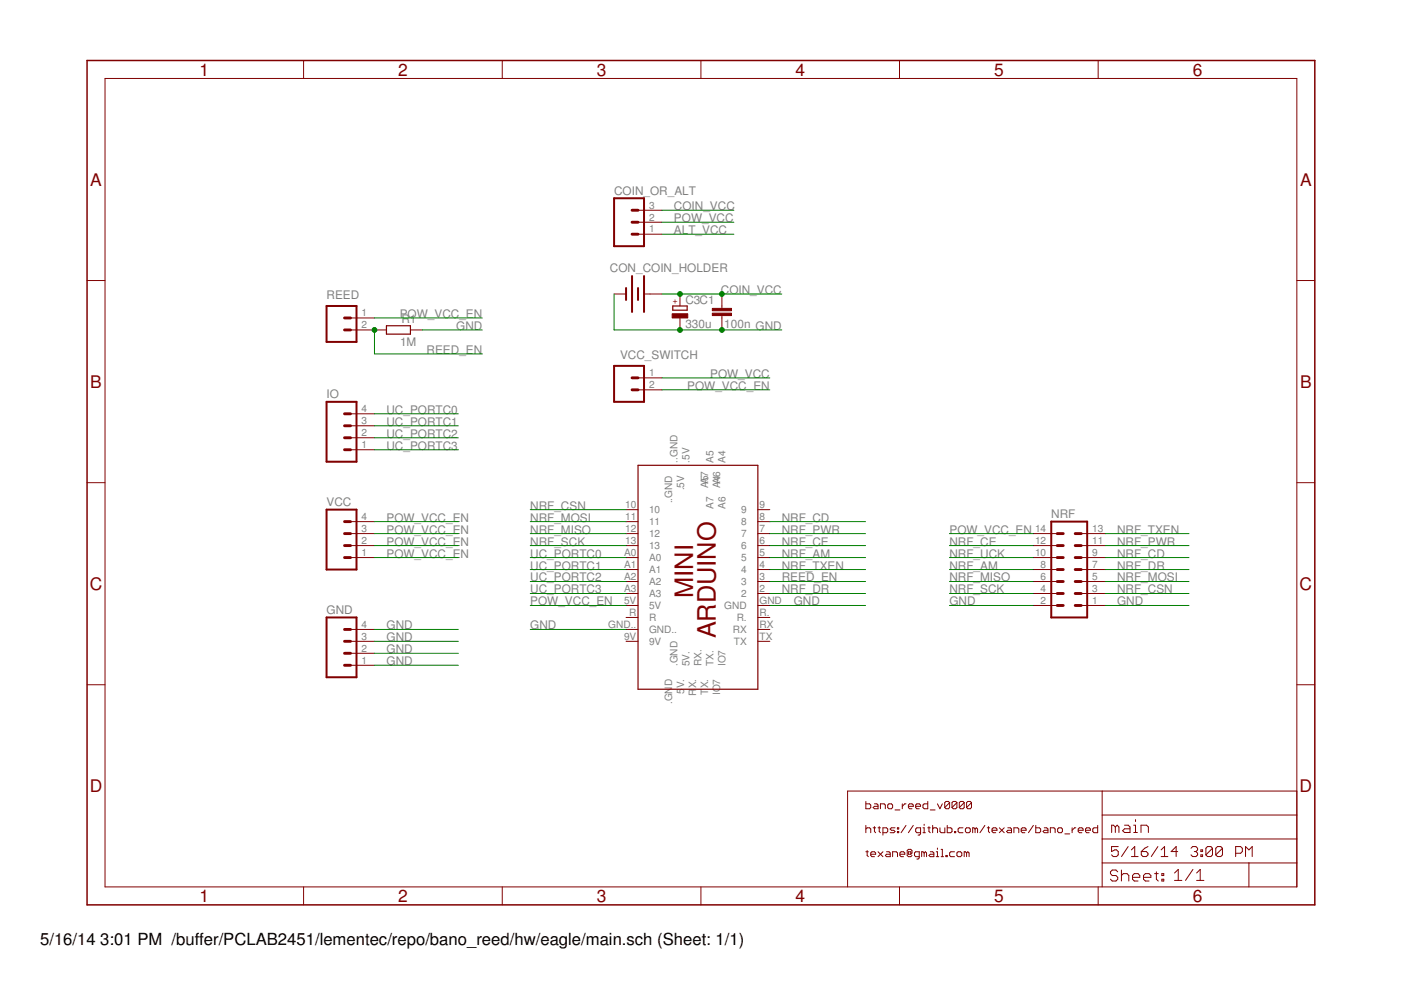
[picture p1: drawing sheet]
<svg xmlns="http://www.w3.org/2000/svg" width="297mm" height="210mm" viewBox="0 0 297 210" stroke-linecap="round" stroke-linejoin="round" font-family="sans-serif">
<g fill="none" stroke="#800000" stroke-width=".21">
<path d="M22.3 16.6h252.7v171.4h-252.7zM64.4 12.8v3.8M106.5 12.8v3.8M148.6 12.8v3.8M190.7 12.8v3.8M232.8 12.8v3.8M18.5 59.5h3.8M135.3 49.7h5.1M135.3 47.1h5.1M135.3 44.6h5.1M275 59.5h3.8M74.3 70h7.6"/>
<path d="M74.3 67.4h5.1M87 70h2.6M130.2 62.3h2.5M136.8 62.3h3.6M144.2 62.3v2.6M144.2 67.4v2.6M153.1 62.3v3.1M153.1 66.9v3.1M74.3 95.4h5.1M74.3 92.8h5.1M74.3 90.3h5.1M74.3 87.7h5.1"/>
<path d="M135.3 80.1h5.1M135.3 82.7h5.1M18.5 102.3h3.8M74.3 115.7h5.1M74.3 113.1h5.1M74.3 110.6h5.1M74.3 118.2h5.1M132.7 115.7h2.6M132.7 113.1h2.6M132.7 110.6h2.6M132.7 108.1h2.6M132.7 118.2h2.6"/>
<path d="M160.7 115.7h2.5M160.7 113.1h2.5M160.7 110.6h2.5M160.7 108.1h2.5M160.7 118.2h2.5M219.1 115.7h5.1M219.1 113.1h5.1M219.1 118.2h5.1M229.2 115.7h5.1M229.2 113.1h5.1M229.2 118.2h5.1M275 102.3h3.8"/>
<path d="M74.3 136h5.1M74.3 133.5h5.1M74.3 138.5h5.1M132.7 136h2.6M132.7 133.5h2.6M132.7 128.4h2.6M132.7 130.9h2.6M132.7 125.8h2.6M132.7 123.3h2.6M132.7 120.8h2.6M160.7 136h2.5M160.7 133.5h2.5"/>
<path d="M160.7 128.4h2.5M160.7 130.9h2.5M160.7 125.8h2.5M160.7 123.3h2.5M160.7 120.8h2.5M219.1 128.4h5.1M219.1 125.8h5.1M219.1 123.3h5.1M219.1 120.8h5.1M229.2 128.4h5.1M229.2 125.8h5.1M229.2 123.3h5.1"/>
<path d="M229.2 120.8h5.1M18.5 145.2h3.8M74.3 141.1h5.1M275 145.2h3.8M183.6 169.9v1.6h.8l.2-.3v-.5l-.2-.3h-.8M183.6 175v1.6M183.6 175.8l.3-.3h.5l.2 .3v.8M185.1 175.5h.6M185.4 170.4h.5l.3 .3v.8h-.8l-.3-.3 .3-.2h.8M185.4 175.3v1l.3 .3M186.2 175.5h.5M186.4 175.3v1l.3 .3"/>
<path d="M186.7 171.5v-1.1h.8l.2 .3v.8M187.2 176.6h.8l.2-.3v-.5l-.2-.3h-.8v1.6M188.2 170.7l.3-.3h.5l.3 .3v.5l-.3 .3h-.5l-.3-.3zM189.8 171.7h1M189.8 175.5h-.8l-.3 .3 .3 .2h.5l.3 .3-.3 .3h-.8M190.3 175.5h.2v.3h-.2zM190.3 176.3h.2v.3h-.2zM191.3 170.4v1.1M192.1 170.4h-.3l-.5 .6M192.1 175l-1 1.6M192.6 171h1v-.3l-.2-.3h-.6l-.2 .3v.5l.2 .3h.6M193.6 175l-1 1.6"/>
<path d="M194.1 171h1.1v-.3l-.3-.3h-.5l-.3 .3v.5l.3 .3h.5M195.2 176.6h-.8l-.3-.3v-.5l.3-.3h.8v1.3l-.3 .3h-.3M195.7 175.5h.2v1.1M195.7 176.6h.5M195.9 174.8v.2M196.7 169.9v1.6h-.8l-.2-.3v-.5l.2-.3h.8M196.7 175.5h.5M197 175.3v1l.2 .3M197.2 171.7h1M197.7 175.8l.3-.3h.5l.3 .3v.8M197.7 175v1.6M198.8 170.4l.5 1.1 .5-1.1"/>
<path d="M198.8 179.8v.3M199.3 175.5v.8l.2 .3h.8v-1.1M200.8 175v1.6h.8l.2-.3v-.5l-.2-.3h-.8M201.3 170.2v1l-.2 .3h-.5l-.3-.3M201.3 170.2l-.2-.3h-.5l-.3 .3v1M201.3 170.2l-1 1M202.4 176.3h.2v.3h-.2zM202.9 170.2v1l-.3 .3h-.5l-.3-.3M202.9 170.2l-.3-.3h-.5l-.3 .3v1M202.9 170.2l-1.1 1M204.2 175.5h-.8l-.3 .3v.5l.3 .3h.8M204.4 170.2v1l-.2 .3h-.6l-.2-.3"/>
<path d="M204.4 170.2l-.2-.3h-.6l-.2 .3v1M204.4 170.2l-1 1M204.9 175.5h.6l.2 .3v.5l-.2 .3h-.6l-.2-.3v-.5zM206 170.2v1l-.3 .3h-.5l-.3-.3M206 170.2l-.3-.3h-.5l-.3 .3v1M206 170.2l-1.1 1M206.7 175.8l-.2-.3h-.3v1.1M206.7 175.8v.8M206.7 175.8l.3-.3 .3 .3v.8M208.8 175l-1 1.6M209.3 175.5h.5M209.6 175.3v1l.2 .3"/>
<path d="M210.3 176h1.1v-.2l-.3-.3h-.5l-.3 .3v.5l.3 .3h.5M211.9 175.5l1 1.1M212.9 175.5l-1 1.1M213.7 175.5h.5l.3 .3v.8h-.8l-.3-.3 .3-.3h.8M215 176.6v-1.1h.8l.2 .3v.8M216.5 176h1.1v-.2l-.3-.3h-.5l-.3 .3v.5l.3 .3h.5M219.1 175l-1 1.6M219.6 175v1.6h.8l.2-.3v-.5l-.2-.3h-.8M221.4 175.5h.5l.3 .3v.8h-.8l-.3-.3 .3-.3h.8M222.7 176.6v-1.1h.8l.2 .3v.8M224.5 175.5h.5l.3 .3v.5l-.3 .3h-.5l-.3-.3v-.5zM225.8 176.8h1"/>
<path d="M227.3 175.5v1.1M228.1 175.5h-.3l-.5 .5M228.6 176h1v-.2l-.2-.3h-.5l-.3 .3v.5l.3 .3h.5M230.1 176h1.1v-.2l-.3-.3h-.5l-.3 .3v.5l.3 .3h.5M232.7 175v1.6h-.8l-.2-.3v-.5l.2-.3h.8M233.7 167.7v20.3M233.7 177.9h41.3M233.7 172.8h41.3M236.5 175.3l-.4-.3h-.4v1.5M236.5 175.3v1.2M236.5 175.3l.4-.3 .3 .3v1.2M237.1 179.5h-1.4v1.1l.7-.4h.3l.4 .4v.7l-.4 .3h-.7l-.3-.3"/>
<path d="M238.4 175h.8l.4 .3v1.2h-1.2l-.4-.4 .4-.4h1.2M239.2 179.5l-1.4 2.1M240.4 175h.3v1.5M240.4 176.5h.8M240.7 173.8v.4M241.9 176.5v-1.5h1.2l.4 .3v1.2M243.4 179.5l-.7 .4-.7 .7M245.5 179.5l-1.4 2.1M252.5 179.9l.4-.4h.7l.3 .4v.3l-.3 .4M257.1 179.9l-.4-.4h-.7l-.3 .4v1.4M257.1 179.9v1.4l-.4 .3h-.7l-.3-.3M257.1 179.9l-1.4 1.4"/>
<path d="M259.2 179.9l-.4-.4h-.7l-.3 .4v1.4M259.2 179.9v1.4l-.4 .3h-.7l-.3-.3M259.2 179.9l-1.4 1.4M275 167.7h-95.3v20.3M64.4 188v3.9M106.5 188v3.9M148.6 188v3.9M183.6 180.6h.5M183.9 180.3v1.1l.2 .2M184.6 181.1h1.1v-.3l-.3-.2h-.5l-.3 .2v.6l.3 .2h.5M186.2 180.6l1 1M187.2 180.6l-1 1"/>
<path d="M188 180.6h.5l.2 .2v.8h-.7l-.3-.2 .3-.3h.7M189.3 181.6v-1h.7l.3 .2v.8M190.7 188v3.9M190.8 181.1h1v-.3l-.2-.2h-.5l-.3 .2v.6l.3 .2h.5M192.6 180.6h.5v.5h-.5zM193.1 181.1l.3-.3v-.5l-.3-.2h-.5l-.3 .2v1.1l.3 .2h.5l.3-.2M194.9 181.6h-.8l-.2-.2v-.6l.2-.2h.8v1.3l-.3 .2h-.2M195.9 180.8v.8M195.9 180.8l-.2-.2h-.3v1M195.9 180.8l.3-.2 .2 .2v.8M197.2 180.6h.5l.3 .2v.8h-.8l-.2-.2 .2-.3h.8M198.5 180.6h.3v1"/>
<path d="M198.5 181.6h.5M199.5 181.6h.5M199.5 180.1h.3v1.5M200.6 181.4h.2v.2h-.2zM202.4 180.6h-.8l-.3 .2v.6l.3 .2h.8M203.1 180.6h.5l.3 .2v.6l-.3 .2h-.5l-.2-.2v-.6zM204.9 180.8l-.2-.2h-.3v1M204.9 180.8v.8M204.9 180.8l.3-.2 .3 .2v.8M232.8 188v3.9M233.7 183h41.3M237 184.8l-.4-.3h-.8l-.4 .3v.4l.4 .4h.8l.4 .4v.4l-.4 .4h-.8l-.4-.4"/>
<path d="M237.8 185.6l.4-.4h.8l.3 .4v1.2M237.8 184.5v2.3M239.9 181.6h1.4M239.9 180.2l.7-.7v2.1M240.1 186h1.6v-.4l-.4-.4h-.8l-.4 .4v.8l.4 .4h.8M242 180.6h1l.4 .3v.4l-.4 .3h-.7l-.3-.3zM242.4 186h1.6v-.4l-.4-.4h-.8l-.4 .4v.8l.4 .4h.8M244.8 185.2h.8M245.2 184.8v1.6l.4 .4M246.2 181.6h1.4M246.2 180.2l.7-.7v2.1M246.3 185.2h.4v.4h-.4z"/>
<path d="M246.3 186.4h.4v.4h-.4zM249 185.1l.8-.8v2.4M249 186.7h1.6M249.7 180.6h-1.4l1.1-1.1v2.1M252.9 184.3l-1.5 2.4M253.2 180.6h.4M253.6 180.6l.3 .3v.4l-.3 .3h-.7l-.4-.3M253.7 186.7h1.5M253.7 185.1l.8-.8v2.4M254.6 180.2h.4v.4h-.4zM254.6 181.3h.4v.3h-.4zM262 180.9h1l.4-.3v-.7l-.4-.4h-1v2.1"/>
<path d="M264.1 181.6v-2.1l.7 .7 .7-.7v2.1M264.8 183v5"/>
</g>
<path d="M81.9 69.1h5.1v1.7h-5.1zM142.6 64.9h3.1v.9h-3.1zM135.3 98.7h25.4v47.4h-25.4z" fill="none" stroke="#800000" stroke-width=".25"/>
<path d="M130.2 42h6.3v10.2h-6.3zM134 58.5v7.6M136.5 58.5v7.6M69.2 64.9h6.4v7.6h-6.4zM130.2 77.6h6.3v7.6h-6.3zM132.7 61.1v2.5M135.3 61.1v2.5M69.2 85.2h6.4v12.7h-6.4zM69.2 108.1h6.4v12.7h-6.4zM222.9 110.6h7.6v20.3h-7.6zM69.2 130.9h6.4v12.7h-6.4z" fill="none" stroke="#800000" stroke-width=".42"/>
<g fill="none" stroke="#800000" stroke-width=".61">
<path d="M134 44.6h1.3M134 47.1h1.3M134 49.7h1.3M73 70h1.3M73 67.4h1.3M73 90.3h1.3M73 92.8h1.3M73 95.4h1.3M73 87.7h1.3M134 82.7h1.3M134 80.1h1.3M73 115.7h1.3"/>
<path d="M73 118.2h1.3M73 113.1h1.3M73 110.6h1.3M224.2 115.7h1.2M224.2 118.2h1.2M224.2 113.1h1.2M228 115.7h1.2M228 118.2h1.2M228 113.1h1.2M73 136h1.3M73 138.5h1.3M73 133.5h1.3"/>
<path d="M224.2 123.3h1.2M224.2 125.8h1.2M224.2 128.4h1.2M224.2 120.8h1.2M228 123.3h1.2M228 125.8h1.2M228 128.4h1.2M228 120.8h1.2M73 141.1h1.3"/>
</g>
<g fill="#800000" stroke="#800000" stroke-width=".21">
<path d="M151 66.4h4.1v.5h-4.1z"/>
<path d="M151 65.4h4.1v.5h-4.1z"/>
<path d="M142.5 66.5h3.3v.9h-3.3z"/>
</g>
<path d="M18.5 12.8h260.3v179.1h-260.3z" fill="none" stroke="#800000" stroke-width=".32"/>
<g fill="none" stroke="#008000" stroke-width=".21">
<path d="M140.4 47.1h15.2M140.4 44.6h15.2M140.4 49.7h15.2M79.4 70v5h22.9M79.4 67.4h22.9M89.6 70h12.7M130.2 62.3v7.7h35.6M140.4 62.3h25.4M79.4 87.7h17.8M79.4 90.3h17.8M79.4 92.8h17.8M79.4 95.4h17.8"/>
<path d="M140.4 80.1h22.8M140.4 82.7h22.8M79.4 115.7h17.8M79.4 118.2h17.8M79.4 113.1h17.8M79.4 110.6h17.8M112.4 115.7h20.3M112.4 118.2h20.3M112.4 113.1h20.3M112.4 110.6h20.3M112.4 108.1h20.3M163.2 115.7h20.3"/>
<path d="M163.2 118.2h20.3M163.2 113.1h20.3M163.2 110.6h20.3M201.3 115.7h17.8M201.3 118.2h17.8M201.3 113.1h17.8M234.3 115.7h17.8M234.3 118.2h17.8M234.3 113.1h17.8M79.4 133.5h17.8M79.4 136h17.8M79.4 138.5h17.8"/>
<path d="M112.4 120.8h20.3M112.4 125.8h20.3M112.4 128.4h20.3M112.4 133.5h20.3M112.4 123.3h20.3M163.2 120.8h20.3M163.2 125.8h20.3M163.2 128.4h20.3M163.2 123.3h20.3M201.3 120.8h17.8M201.3 125.8h17.8M201.3 128.4h17.8"/>
<path d="M201.3 123.3h17.8M234.3 120.8h17.8M234.3 125.8h17.8M234.3 128.4h17.8M234.3 123.3h17.8M79.4 141.1h17.8"/>
</g>
<g fill="#008000" stroke="#008000" stroke-width=".21">
<circle cx="153.1" cy="70" r=".51"/>
<circle cx="144.2" cy="70" r=".51"/>
<circle cx="79.4" cy="70" r=".51"/>
<circle cx="153.1" cy="62.3" r=".51"/>
<circle cx="144.2" cy="62.3" r=".51"/>
</g>
<g font-size="5.4" fill="#800000">
<text x="147" y="126.8" transform="rotate(-90 147 126.8)">MINI</text>
<text x="151.8" y="135.4" transform="rotate(-90 151.8 135.4)">ARDUINO</text>
</g>
<g font-size="3.7" fill="#800000">
<text x="42.3" y="16">1</text>
<text x="84.4" y="16">2</text>
<text x="126.5" y="16">3</text>
<text x="168.6" y="16">4</text>
<text x="210.8" y="16">5</text>
<text x="252.9" y="16">6</text>
<text x="19.1" y="39.4">A</text>
<text x="275.6" y="39.4">A</text>
<text x="19.1" y="82.2">B</text>
<text x="275.6" y="82.2">B</text>
<text x="19" y="125.1">C</text>
<text x="275.5" y="125.1">C</text>
<text x="19" y="167.9">D</text>
<text x="275.5" y="167.9">D</text>
<text x="42.3" y="191.2">1</text>
<text x="84.4" y="191.2">2</text>
<text x="126.5" y="191.2">3</text>
<text x="168.6" y="191.2">4</text>
<text x="210.8" y="191.2">5</text>
<text x="252.9" y="191.2">6</text>
</g>
<g font-size="3.5">
<text x="8.5" y="200.4">5/16/14</text>
<text x="21.3" y="200.4">3:01 PM /buffer/PCLAB2451/lementec/repo/bano_reed/hw/eagle/main.sch (Sheet: 1/1)</text>
</g>
<g font-size="2.5" fill="#808080">
<text x="130.2" y="41.3">COIN_OR_ALT</text>
<text x="142.9" y="47.1">POW_VCC</text>
<text x="142.9" y="44.6">COIN_VCC</text>
<text x="142.9" y="49.6">ALT_VCC</text>
<text x="129.3" y="57.8">CON_COIN_HOLDER</text>
<text x="69.2" y="63.5">REED</text>
<text x="145.3" y="64.4">C3C1</text>
<text x="152.8" y="62.3">COIN_VCC</text>
<text x="84.8" y="67.4">POW_VCC_EN</text>
<text x="85.1" y="68.5">R1</text>
<text x="96.7" y="70">GND</text>
<text x="145.3" y="69.5">330u</text>
<text x="153.6" y="69.6">100n GND</text>
<text x="84.8" y="73.3">1M</text>
<text x="90.4" y="75">REED_EN</text>
<text x="131.5" y="76.2">VCC_SWITCH</text>
<text x="145.7" y="82.7">POW_VCC_EN</text>
<text x="150.6" y="80.1">POW_VCC</text>
<text x="69.2" y="84.4">IO</text>
<text x="81.9" y="87.7">UC_PORTC0</text>
<text x="81.9" y="90.3">UC_PORTC1</text>
<text x="81.9" y="92.8">UC_PORTC2</text>
<text x="81.9" y="95.4">UC_PORTC3</text>
<text x="69.2" y="107.3">VCC</text>
<text x="81.9" y="110.6">POW_VCC_EN</text>
<text x="81.9" y="113.1">POW_VCC_EN</text>
<text x="112.4" y="113.1">NRF_MISO</text>
<text x="112.4" y="110.6">NRF_MOSI</text>
<text x="112.4" y="108.1">NRF_CSN</text>
<text x="165.7" y="110.6">NRF_CD</text>
<text x="165.7" y="113.1">NRF_PWR</text>
<text x="201.3" y="113.1">POW_VCC_EN</text>
<text x="222.9" y="109.8">NRF</text>
<text x="236.9" y="113.1">NRF_TXEN</text>
<text x="81.9" y="118.2">POW_VCC_EN</text>
<text x="81.9" y="115.7">POW_VCC_EN</text>
<text x="112.4" y="115.7">NRF_SCK</text>
<text x="112.4" y="118.2">UC_PORTC0</text>
<text x="165.7" y="115.7">NRF_CE</text>
<text x="165.7" y="118.2">NRF_AM</text>
<text x="201.3" y="115.7">NRF_CE</text>
<text x="201.3" y="118.2">NRF_UCK</text>
<text x="236.9" y="118.2">NRF_CD</text>
<text x="236.9" y="115.7">NRF_PWR</text>
<text x="112.4" y="120.7">UC_PORTC1</text>
<text x="112.4" y="123.3">UC_PORTC2</text>
<text x="112.4" y="125.8">UC_PORTC3</text>
<text x="165.7" y="120.7">NRF_TXEN</text>
<text x="165.7" y="125.8">NRF_DR</text>
<text x="165.7" y="123.3">REED_EN</text>
<text x="201.3" y="120.7">NRF_AM</text>
<text x="201.3" y="125.8">NRF_SCK</text>
<text x="201.3" y="123.3">NRF_MISO</text>
<text x="236.9" y="120.7">NRF_DR</text>
<text x="236.9" y="123.3">NRF_MOSI</text>
<text x="236.9" y="125.8">NRF_CSN</text>
<text x="69.2" y="130.1">GND</text>
<text x="112.4" y="128.4">POW_VCC_EN</text>
<text x="168.3" y="128.4">GND</text>
<text x="201.3" y="128.4">GND</text>
<text x="236.9" y="128.4">GND</text>
<text x="81.9" y="133.4">GND</text>
<text x="81.9" y="136">GND</text>
<text x="112.4" y="133.4">GND</text>
<text x="81.9" y="138.5">GND</text>
<text x="81.9" y="141.1">GND</text>
</g>
<g font-size="2.1" fill="#808080">
<text x="137.6" y="46.8">2</text>
<text x="137.6" y="44.2">3</text>
<text x="137.6" y="49.3">1</text>
<text x="76.7" y="67.1">1</text>
<text x="76.7" y="69.6">2</text>
<text x="137.6" y="79.8">1</text>
<text x="137.6" y="82.3">2</text>
<text x="76.7" y="89.9">3</text>
<text x="76.7" y="87.4">4</text>
<text x="76.7" y="95">1</text>
<text x="76.7" y="92.5">2</text>
<text x="143.7" y="98.1" transform="rotate(-90 143.7 98.1)">..GND</text>
<text x="146.2" y="98.1" transform="rotate(-90 146.2 98.1)">.5V</text>
<text x="151.3" y="98.1" transform="rotate(-90 151.3 98.1)">A5</text>
<text x="153.8" y="98.1" transform="rotate(-90 153.8 98.1)">A4</text>
<text x="132.5" y="107.7">10</text>
<text x="142.5" y="106.7" transform="rotate(-90 142.5 106.7)">..GND</text>
<text x="145.1" y="104" transform="rotate(-90 145.1 104)">.5V</text>
<text x="150.2" y="103.4" transform="rotate(-90 150.2 103.4)">AA57</text>
<text x="151.3" y="107.9" transform="rotate(-90 151.3 107.9)">A7</text>
<text x="152.7" y="103.4" transform="rotate(-90 152.7 103.4)">AA46</text>
<text x="153.8" y="107.9" transform="rotate(-90 153.8 107.9)">A6</text>
<text x="161" y="107.7">9</text>
<text x="76.7" y="112.8">3</text>
<text x="76.7" y="110.2">4</text>
<text x="132.5" y="112.8">12</text>
<text x="132.5" y="110.2">11</text>
<text x="137.6" y="113.9">12</text>
<text x="137.6" y="111.4">11</text>
<text x="137.6" y="108.8">10</text>
<text x="157.1" y="108.8">9</text>
<text x="157.1" y="111.4">8</text>
<text x="157.1" y="113.9">7</text>
<text x="161" y="110.2">8</text>
<text x="161" y="112.8">7</text>
<text x="219.5" y="112.8">14</text>
<text x="231.6" y="112.8">13</text>
<text x="76.7" y="117.9">1</text>
<text x="76.7" y="115.3">2</text>
<text x="132.3" y="117.9">A0</text>
<text x="132.5" y="115.3">13</text>
<text x="137.6" y="116.4">13</text>
<text x="137.6" y="119">A0</text>
<text x="157.1" y="116.4">6</text>
<text x="157.1" y="119">5</text>
<text x="161" y="115.3">6</text>
<text x="161" y="117.9">5</text>
<text x="219.5" y="117.9">10</text>
<text x="219.5" y="115.3">12</text>
<text x="231.6" y="117.9">9</text>
<text x="231.6" y="115.3">11</text>
<text x="132.3" y="125.5">A3</text>
<text x="132.3" y="122.9">A2</text>
<text x="132.3" y="120.4">A1</text>
<text x="137.6" y="124.1">A2</text>
<text x="137.6" y="121.5">A1</text>
<text x="157.1" y="124.1">3</text>
<text x="157.1" y="121.5">4</text>
<text x="161" y="125.5">2</text>
<text x="161" y="122.9">3</text>
<text x="161" y="120.4">4</text>
<text x="220.6" y="125.5">4</text>
<text x="220.6" y="122.9">6</text>
<text x="220.6" y="120.4">8</text>
<text x="231.6" y="125.5">3</text>
<text x="231.6" y="122.9">5</text>
<text x="231.6" y="120.4">7</text>
<text x="132.3" y="128">5V</text>
<text x="133.4" y="130.6">R</text>
<text x="137.6" y="129.1">5V</text>
<text x="137.6" y="131.7">R</text>
<text x="137.6" y="126.6">A3</text>
<text x="153.6" y="129.1">GND</text>
<text x="156.2" y="131.7">R.</text>
<text x="157.1" y="126.6">2</text>
<text x="161" y="128">GND</text>
<text x="161" y="130.6">R.</text>
<text x="220.6" y="128">2</text>
<text x="231.6" y="128">1</text>
<text x="76.7" y="135.6">3</text>
<text x="76.7" y="133.1">4</text>
<text x="129" y="133.1">GND..</text>
<text x="132.3" y="135.6">9V</text>
<text x="137.6" y="136.7">9V</text>
<text x="137.6" y="134.2">GND..</text>
<text x="155.4" y="134.2">RX</text>
<text x="155.6" y="136.7">TX</text>
<text x="161" y="133.1">RX</text>
<text x="161" y="135.6">TX</text>
<text x="76.7" y="140.7">1</text>
<text x="76.7" y="138.2">2</text>
<text x="143.7" y="141.3" transform="rotate(-90 143.7 141.3)">.GND</text>
<text x="146.2" y="141.3" transform="rotate(-90 146.2 141.3)">5V.</text>
<text x="148.7" y="141.3" transform="rotate(-90 148.7 141.3)">RX.</text>
<text x="151.3" y="141.3" transform="rotate(-90 151.3 141.3)">TX.</text>
<text x="153.8" y="141.3" transform="rotate(-90 153.8 141.3)">IO7</text>
<text x="142.5" y="149.3" transform="rotate(-90 142.5 149.3)">.GN</text>
<text x="142.5" y="145.5" transform="rotate(-90 142.5 145.5)">D</text>
<text x="145.1" y="147.2" transform="rotate(-90 145.1 147.2)">5</text>
<text x="145.1" y="146" transform="rotate(-90 145.1 146)">V.</text>
<text x="147.6" y="147.5" transform="rotate(-90 147.6 147.5)">R</text>
<text x="147.6" y="146" transform="rotate(-90 147.6 146)">X.</text>
<text x="150.2" y="147.3" transform="rotate(-90 150.2 147.3)">T</text>
<text x="150.2" y="146" transform="rotate(-90 150.2 146)">X.</text>
<text x="152.7" y="147.4" transform="rotate(-90 152.7 147.4)">IO7</text>
</g>
<text font-size="1.8" fill="#800000" x="143.6" y="64.5" transform="rotate(-90 143.6 64.5)">+</text>
</svg>
